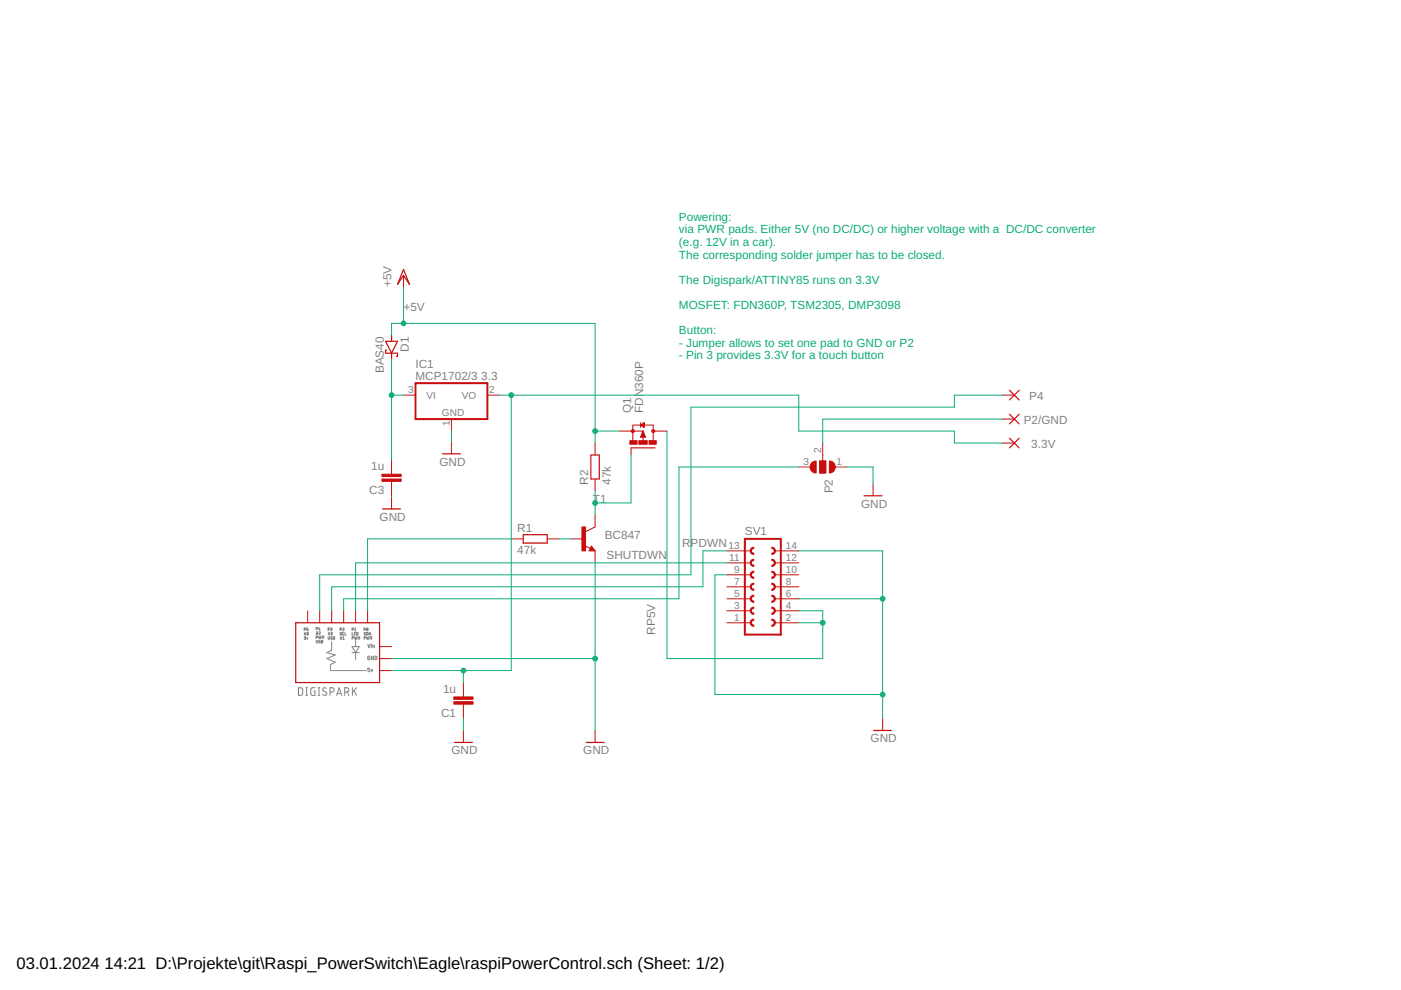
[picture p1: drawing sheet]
<svg xmlns="http://www.w3.org/2000/svg" width="297mm" height="210mm" viewBox="0 0 297 210" stroke-linecap="round" stroke-linejoin="round" font-family="sans-serif">
<g fill="none" stroke="#808080" stroke-width=".21">
<path d="M64.5 133.5h.2v-.3h-.2v.5M64.5 135l.3 .1-.1 .2M64.5 134.6l.2-.5 .2 .5M64.5 134.5h.3M64.6 135.3h.1M64.7 135.3v.2l-.2 .1M65 135.2l.2 .4 .1-.4M65.1 134.2l.1-.1a.22 .22 0 0 1 .2 .3 .22 .22 0 0 1-.3 .2zM65.3 133.2h-.3v.2l.3 .1v.2h-.3M65.4 134.2l-.3 .3M67 133.3h.3v-.2l-.3-.1v.6M67 135.1h.3v-.2h-.3v.5"/>
<path d="M67 135.8l.1 .5 .3-.1v-.4M67 134.5l.2-.6 .2 .6M67.1 134.3h.3M67.5 134.9l.2 .5 .1-.4 .1 .4 .1-.5M67.6 134l.3-.1v.2l-.3 .4h.3M67.7 133l-.1 .5h.3M67.8 133.3v.3M67.9 135.8l-.3 .1 .3 .3h-.3M68.1 135.8h.3v.5h-.3zM68.1 136h.2M68.3 135.4v-.5l.2 .2 .1-.2v.5M69.6 133.5h.2v-.3h-.2v.5"/>
<path d="M69.6 135l.1 .6 .2-.2v-.4M69.6 134.6l.2-.5 .2 .5M69.6 134.5h.3M70.1 133.2l.3 .1-.2 .1M70.1 134.1h.3l-.1 .2M70.2 134.3h.1M70.3 133.4l.1 .2-.3 .1M70.3 134.3l.2 .2-.4 .1M70.3 136.1v1.8l-1 .5 1.8 .5-1.8 .7 1.8 .8-1 .5v1.3h7.6M70.4 135l-.3 .1 .3 .4h-.3M70.7 135l.3 .1-.1 .4-.2 .1zM70.7 135.3h.1"/>
<path d="M72.1 133.5h.3v-.3h-.3v.5M72.1 135.6l.2-.6 .2 .6M72.2 135.4h.2M72.4 134.1l-.3 .1 .3 .4h-.3M72.6 133.3l.3-.1-.3 .5h.3M72.7 135.1l.2-.1v.6M72.7 135.6h.3M72.9 134.1l-.3 .1 .1 .4h.2M73.1 134.1v.5h.3M74.6 137.1h1.6l-.8 1.3zM74.6 138.4h1.6M74.7 133.5h.2v-.3h-.2v.5"/>
<path d="M74.7 135.3h.2v-.3h-.2v.6M74.7 134.1v.5h.2M75.1 134.3h.2M75.2 135l.1 .6 .1-.4 .1 .4 .1-.6M75.2 133.3l.1-.1v.5M75.2 133.7h.3M75.4 134.1h-.3v.5h.3M75.4 135.8v1.3M75.4 138.4v1.5M75.6 134.1l.3 .1-.1 .4h-.2zM75.9 135.6v-.6l.2 .3 .2-.3v.6M77.2 133.5h.2v-.3h-.2v.5"/>
<path d="M77.2 135.3h.2v-.3h-.2v.6M77.5 134.1l-.3 .1 .3 .4h-.3M77.7 135l.1 .6 .1-.4 .2 .4 .1-.6M77.7 134.1l.3 .1v.4h-.3zM77.8 133.2a.22 .22 0 0 1 .2 .2 .22 .22 0 0 1-.2 .2zM78 136.6l.2 .7 .3-.7M78 133.3l-.3 .3M78.3 134.6l.2-.5 .2 .5M78.3 134.5h.3M78.4 139.1l-.4 .1v.6l.4 .1v-.5h-.1M78.4 135.6v-.6l.2 .3 .2-.3v.6M78.7 136.6h.1"/>
<path d="M78.7 136.8v.5M79.1 137.3v-.5l.3 .1v.4M79.2 139.1v.8l-.5-.8v.8M79.5 139.1h.3l.1 .2v.4l-.2 .2h-.2zM63.3 145.8l.6 .1 .3 .2v1.1l-.3 .2h-.6zM64.9 145.8h.3M64.9 147.4h.3M65 145.8v1.6M66.8 145.8h-.7l-.2 .2v1.1l.2 .3h.7v-.9h-.3M67.5 145.8h.3M67.5 147.4h.3M67.6 145.8v1.6"/>
<path d="M69.2 145.9h-.2a.38 .38 0 0 0-.5 .1 .38 .38 0 0 0 .1 .5l.5 .3a.41 .41 0 0 1 .1 .6 .41 .41 0 0 1-.7-.1l-.1-.1M70 146.7h.4a.46 .46 0 0 0 .5-.4 .46 .46 0 0 0-.5-.5h-.4v1.6M71.4 147.4l.5-1.6 .6 1.6M71.5 147h.8M73.1 146.7h.4a.46 .46 0 0 0 .5-.4 .46 .46 0 0 0-.5-.5h-.4v1.6M73.6 146.7l.4 .7M74.7 145.8v1.6M75.1 146.5l.5 .9M75.6 145.8l-.9 1M78.4 141.7h-.4v.3l.4 .2-.1 .2h-.3M78.7 141.9l.1 .5 .2-.5"/>
</g>
<path d="M88.1 81.2h15.2v7.7h-15.2zM157.9 114.3h7.6v20.3h-7.6z" fill="none" stroke="#c90d0c" stroke-width=".42"/>
<g fill="#c90d0c" stroke="#c90d0c" stroke-width=".21">
<path d="M159.3 126.4l.5-.2v.2a.51 .51 0 0 0-.5 .6 .51 .51 0 0 0 .5 .5v.2a.77 .77 0 0 1-.7-.5 .77 .77 0 0 1 .2-.8z" fill-rule="evenodd"/>
<path d="M159.3 128.9l.5-.2v.3a.51 .51 0 0 0-.5 .5 .51 .51 0 0 0 .5 .5v.3a.77 .77 0 0 1-.7-.5 .77 .77 0 0 1 .2-.9z" fill-rule="evenodd"/>
<path d="M159.3 131.5l.5-.2v.2a.51 .51 0 0 0-.5 .5 .51 .51 0 0 0 .5 .5v.3a.77 .77 0 0 1-.7-.5 .77 .77 0 0 1 .2-.8z" fill-rule="evenodd"/>
<path d="M163.6 126.2a.76 .76 0 0 1 .8 .8 .76 .76 0 0 1-.8 .7v-.2a.51 .51 0 0 0 .5-.5 .51 .51 0 0 0-.5-.6z" fill-rule="evenodd"/>
<path d="M163.6 128.7a.76 .76 0 0 1 .8 .8 .76 .76 0 0 1-.8 .8v-.3a.51 .51 0 0 0 .5-.5 .51 .51 0 0 0-.5-.5z" fill-rule="evenodd"/>
<path d="M163.6 131.3a.76 .76 0 0 1 .8 .7 .76 .76 0 0 1-.8 .8v-.3a.51 .51 0 0 0 .5-.5 .51 .51 0 0 0-.5-.5z" fill-rule="evenodd"/>
<path d="M159.3 121.3l.5-.2v.3a.51 .51 0 0 0-.5 .5 .51 .51 0 0 0 .5 .5v.2a.77 .77 0 0 1-.7-.4 .77 .77 0 0 1 .2-.9z" fill-rule="evenodd"/>
<path d="M159.3 123.9l.5-.2v.2a.51 .51 0 0 0-.5 .5 .51 .51 0 0 0 .5 .5v.3a.77 .77 0 0 1-.7-.5 .77 .77 0 0 1 .2-.8z" fill-rule="evenodd"/>
<path d="M163.6 121.1a.76 .76 0 0 1 .8 .8 .76 .76 0 0 1-.8 .7v-.2a.51 .51 0 0 0 .5-.5 .51 .51 0 0 0-.5-.5z" fill-rule="evenodd"/>
<path d="M163.6 123.7a.76 .76 0 0 1 .8 .7 .76 .76 0 0 1-.8 .8v-.3a.51 .51 0 0 0 .5-.5 .51 .51 0 0 0-.5-.5z" fill-rule="evenodd"/>
<path d="M159.3 116.2l.5-.2v.3a.51 .51 0 0 0-.5 .5 .51 .51 0 0 0 .5 .5v.3a.77 .77 0 0 1-.7-.5 .77 .77 0 0 1 .2-.9z" fill-rule="evenodd"/>
<path d="M159.3 118.8l.5-.2v.2a.51 .51 0 0 0-.5 .5 .51 .51 0 0 0 .5 .5v.3a.77 .77 0 0 1-.7-.5 .77 .77 0 0 1 .2-.8z" fill-rule="evenodd"/>
<path d="M163.6 116a.76 .76 0 0 1 .8 .8 .76 .76 0 0 1-.8 .8v-.3a.51 .51 0 0 0 .5-.5 .51 .51 0 0 0-.5-.5z" fill-rule="evenodd"/>
<path d="M163.6 118.6a.76 .76 0 0 1 .8 .7 .76 .76 0 0 1-.8 .8v-.3a.51 .51 0 0 0 .5-.5 .51 .51 0 0 0-.5-.5z" fill-rule="evenodd"/>
<path d="M172.1 98.2l.5-.4 .4-.1v2.6a1.27 1.27 0 0 1-1.1-.8 1.27 1.27 0 0 1 .2-1.3z" fill-rule="evenodd"/>
<path d="M175.8 97.7a1.27 1.27 0 0 1 1.3 1.3 1.27 1.27 0 0 1-1.3 1.3z" fill-rule="evenodd"/>
<circle cx="134.2" cy="91.4" r=".32"/>
<circle cx="138.5" cy="91.4" r=".32"/>
</g>
<g fill="none" stroke="#c90d0c" stroke-width=".21">
<path d="M85.6 58.4v2.5M83 97.5v3M85.6 83.8h2.5M95.7 88.9v2.5M95.7 93.7v2.5M103.3 83.8h2.6M126.2 93.9v2.6M131.3 91.4h5M133.8 95v1.5M134.2 93.4v-3.3h4.3v3.3M135.8 89.6v1M135.8 90.1l.8-.5v1z"/>
<path d="M135.9 92.5h.9M135.9 92.4h.9M136 92.3h.7M136 90h.6M136 92.2h.7M136 90.3h.6M136.1 92.1h.5M136.1 91.9h.4M136.2 91.8h.3M136.2 90.4h.4M136.2 89.9h.4M136.2 91.7h.3"/>
<path d="M136.3 91.6h.1M136.3 91.5h.1M136.3 91.4v2.2M136.3 91.4l.5 1.3h-1zM136.4 90.5h.2M136.4 89.8h.2M136.5 89.7h.1M136.6 90.6h.1M138.5 91.4h2.9M169.4 99h2.5M173.8 97.7h1.3v2.6h-1.3zM174.4 93.9v3.8"/>
<path d="M177 99h2.5M212.5 83.8h2.6M212.5 93.9h2.6M212.5 88.9h2.6M83 102.1v3M83 105.4v2.5M108.4 114.3h2.5M116 114.3h2.6M121.1 114.3h2.5M124 115.7l1.2 .6M125.4 115.8l.8 1h-1.3zM126.2 109.2v2.5l-2.1 1"/>
<path d="M126.2 101.6v2.5M126.2 116.8v2.5M154.1 119.3h5.1M154.1 116.8h5.1M164.3 119.3h5.1M164.3 116.8h5.1M185.1 102.6v2.5M65.2 129.5v2.5M67.8 129.5v2.5M70.3 129.5v2.5M72.9 129.5v2.5M75.4 129.5v2.5"/>
<path d="M77.9 129.5v2.5M80.5 137.1h2.5M80.5 139.6h2.5M154.1 132h5.1M154.1 129.5h5.1M154.1 127h5.1M154.1 124.4h5.1M154.1 121.9h5.1M164.3 132h5.1M164.3 129.5h5.1M164.3 127h5.1M164.3 124.4h5.1"/>
<path d="M164.3 121.9h5.1M80.5 142.2h2.5M98.3 144.7v3.1M98.3 149.3v3M98.3 154.9v2.5M126.2 154.9v2.5M187.1 152.3v2.6"/>
</g>
<g fill="none" stroke="#c90d0c" stroke-width=".25">
<path d="M85.6 57.1l1.2 3.2-1.2-1.9-1.3 1.9zM81.7 72.4h2.6l-1.3 2.5zM82 74.3h-.3v.6h2.6v.6h-.3M83 71.1v1.3M83 74.9v1.3M93.8 96.2h3.8M125.3 96.5h1.8v5.1h-1.8zM133.8 95h5.1M214 92.9l2.1 2.1M214 82.8l2.1 2M214 87.8l2.1 2.1M216.1 92.9l-2.1 2.1"/>
<path d="M216.1 82.8l-2.1 2M216.1 87.8l-2.1 2.1M81.1 107.9h3.8M110.9 113.4h5.1v1.7h-5.1zM125.4 116.3l.1 .2h-.3l.2-.5 .5 .7h-.7M183.2 105.1h3.8M62.7 132h17.8v12.7h-17.8zM96.4 157.4h3.8M124.3 157.4h3.8M185.2 154.9h3.8"/>
</g>
<g fill="#c90d0c" stroke="#c90d0c" stroke-width=".21">
<path d="M123.4 111.7h.7v5.1h-.7z"/>
<path d="M137.6 93.4h1.5v.8h-1.5z"/>
<path d="M133.5 93.4h1.6v.8h-1.6z"/>
<path d="M135.4 93.4h1.8v.8h-1.8z"/>
<path d="M96.2 147.8h4.1v.5h-4.1z"/>
<path d="M96.2 148.8h4.1v.5h-4.1z"/>
<path d="M81 100.5h4v.5h-4z"/>
<path d="M81 101.6h4v.5h-4z"/>
<path d="M173.8 97.7h1.3v2.6h-1.3z"/>
</g>
<g fill="none" stroke="#0dab76" stroke-width=".21">
<path d="M83 71.1v-2.5h43.2v25.3M83 76.2v21.3M85.6 60.9v7.7M83 83.8h2.6M95.7 91.4v2.3M105.9 83.8h63.5v7.6h33v2.5h10.1M108.4 83.8v58.4h-25.4M126.2 91.4h5.1M133.8 96.5v10.1h-7.6M141.4 91.4v48.2h33v-10.1h-5M169.4 99h-25.4v28h-71.1v2.5M179.5 99h5.6v3.6"/>
<path d="M212.5 88.9h-38.1v5M212.5 83.8h-10.1v2.5h-55.9v35.6h-78.7v7.6M83 105.1v.3M108.4 114.3h-30.5v15.2M118.6 114.3h2.5M126.2 104.1v5.1M126.2 119.3v35.6M154.1 116.8h-5.1v7.6h-78.7v5.1M154.1 119.3h-78.7v10.2M169.4 116.8h17.7v35.5M83 139.6h43.2M154.1 121.9h-2.5v25.4h35.5"/>
<path d="M169.4 132h5M169.4 127h17.7M98.3 142.2v2.5M98.3 152.3v2.6"/>
</g>
<g fill="#0dab76" stroke="#0dab76" stroke-width=".21">
<circle cx="174.4" cy="132" r=".51"/>
<circle cx="187.1" cy="127" r=".51"/>
<circle cx="187.1" cy="147.3" r=".51"/>
<circle cx="126.2" cy="139.6" r=".51"/>
<circle cx="126.2" cy="106.6" r=".51"/>
<circle cx="98.3" cy="142.2" r=".51"/>
<circle cx="108.4" cy="83.8" r=".51"/>
<circle cx="83" cy="83.8" r=".51"/>
<circle cx="126.2" cy="91.4" r=".51"/>
<circle cx="85.6" cy="68.6" r=".51"/>
</g>
<g font-size="3.5">
<text x="3.5" y="205.4">03.01.2024</text>
<text x="22.2" y="205.4">14:21 D:\Projekte\git\Raspi_PowerSwitch\Eagle\raspiPowerControl.sch (Sheet: 1/2)</text>
</g>
<g font-size="2.5" fill="#0dab76">
<text x="144" y="46.8">Powering:</text>
<text x="144" y="49.5">via PWR pads. Either 5V (no DC/DC) or higher voltage with a DC/DC converter</text>
<text x="144" y="52.2">(e.g. 12V in a car).</text>
<text x="144" y="54.8">The corresponding solder jumper has to be closed.</text>
<text x="144" y="60.2">The Digispark/ATTINY85 runs on 3.3V</text>
<text x="144" y="65.5">MOSFET: FDN360P, TSM2305, DMP3098</text>
<text x="144" y="70.8">Button:</text>
<text x="144" y="73.5">- Jumper allows to set one pad to GND or P2</text>
<text x="144" y="76.2">- Pin 3 provides 3.3V for a touch button</text>
</g>
<g font-size="2.5" fill="#808080">
<text x="83" y="60.9" transform="rotate(-90 83 60.9)">+5V</text>
<text x="85.5" y="66">+5V</text>
<text x="86.7" y="74.5" transform="rotate(-90 86.7 74.5)">D1</text>
<text x="81.4" y="79.2" transform="rotate(-90 81.4 79.2)">BAS40</text>
<text x="88.1" y="80.6">MCP1702/3</text>
<text x="88.1" y="78.1">IC1</text>
<text x="102" y="80.6">3.3</text>
<text x="133.8" y="87.6" transform="rotate(-90 133.8 87.6)">Q1</text>
<text x="136.3" y="87.6" transform="rotate(-90 136.3 87.6)">FDN360P</text>
<text x="217" y="90">P2/GND</text>
<text x="218.2" y="84.9">P4</text>
<text x="218.7" y="95">3.3V</text>
<text x="78.7" y="99.7">1u</text>
<text x="93.2" y="98.8">GND</text>
<text x="78.3" y="104.7">C3</text>
<text x="124.7" y="102.8" transform="rotate(-90 124.7 102.8)">R2</text>
<text x="125.7" y="106.6">T1</text>
<text x="129.5" y="102.8" transform="rotate(-90 129.5 102.8)">47k</text>
<text x="176.6" y="104.6" transform="rotate(-90 176.6 104.6)">P2</text>
<text x="182.6" y="107.7">GND</text>
<text x="80.5" y="110.4">GND</text>
<text x="109.7" y="112.8">R1</text>
<text x="157.9" y="113.5">SV1</text>
<text x="109.7" y="117.6">47k</text>
<text x="128.2" y="114.3">BC847</text>
<text x="128.6" y="118.6">SHUTDWN</text>
<text x="144.6" y="116">RPDWN</text>
<text x="138.9" y="134.6" transform="rotate(-90 138.9 134.6)">RP5V</text>
<text x="93.9" y="146.9">1u</text>
<text x="93.5" y="152">C1</text>
<text x="95.7" y="160">GND</text>
<text x="123.6" y="160">GND</text>
<text x="184.6" y="157.4">GND</text>
</g>
<g font-size="2.1" fill="#808080">
<text x="86.5" y="83.4">3</text>
<text x="103.7" y="83.4">2</text>
<text x="90.4" y="84.5">VI</text>
<text x="93.7" y="88.1">GND</text>
<text x="97.9" y="84.5">VO</text>
<text x="95.4" y="90.4" transform="rotate(-90 95.4 90.4)">1</text>
<text x="170.3" y="98.7">3</text>
<text x="174.1" y="96.1" transform="rotate(-90 174.1 96.1)">2</text>
<text x="177.3" y="98.7">1</text>
<text x="154.5" y="116.4">13</text>
<text x="154.6" y="119">11</text>
<text x="166.6" y="119">12</text>
<text x="166.6" y="116.4">14</text>
<text x="155.7" y="124.1">7</text>
<text x="155.7" y="121.5">9</text>
<text x="166.6" y="124.1">8</text>
<text x="166.6" y="121.5">10</text>
<text x="155.7" y="131.7">1</text>
<text x="155.7" y="129.1">3</text>
<text x="155.7" y="126.6">5</text>
<text x="166.6" y="131.7">2</text>
<text x="166.6" y="129.1">4</text>
<text x="166.6" y="126.6">6</text>
</g>
</svg>
